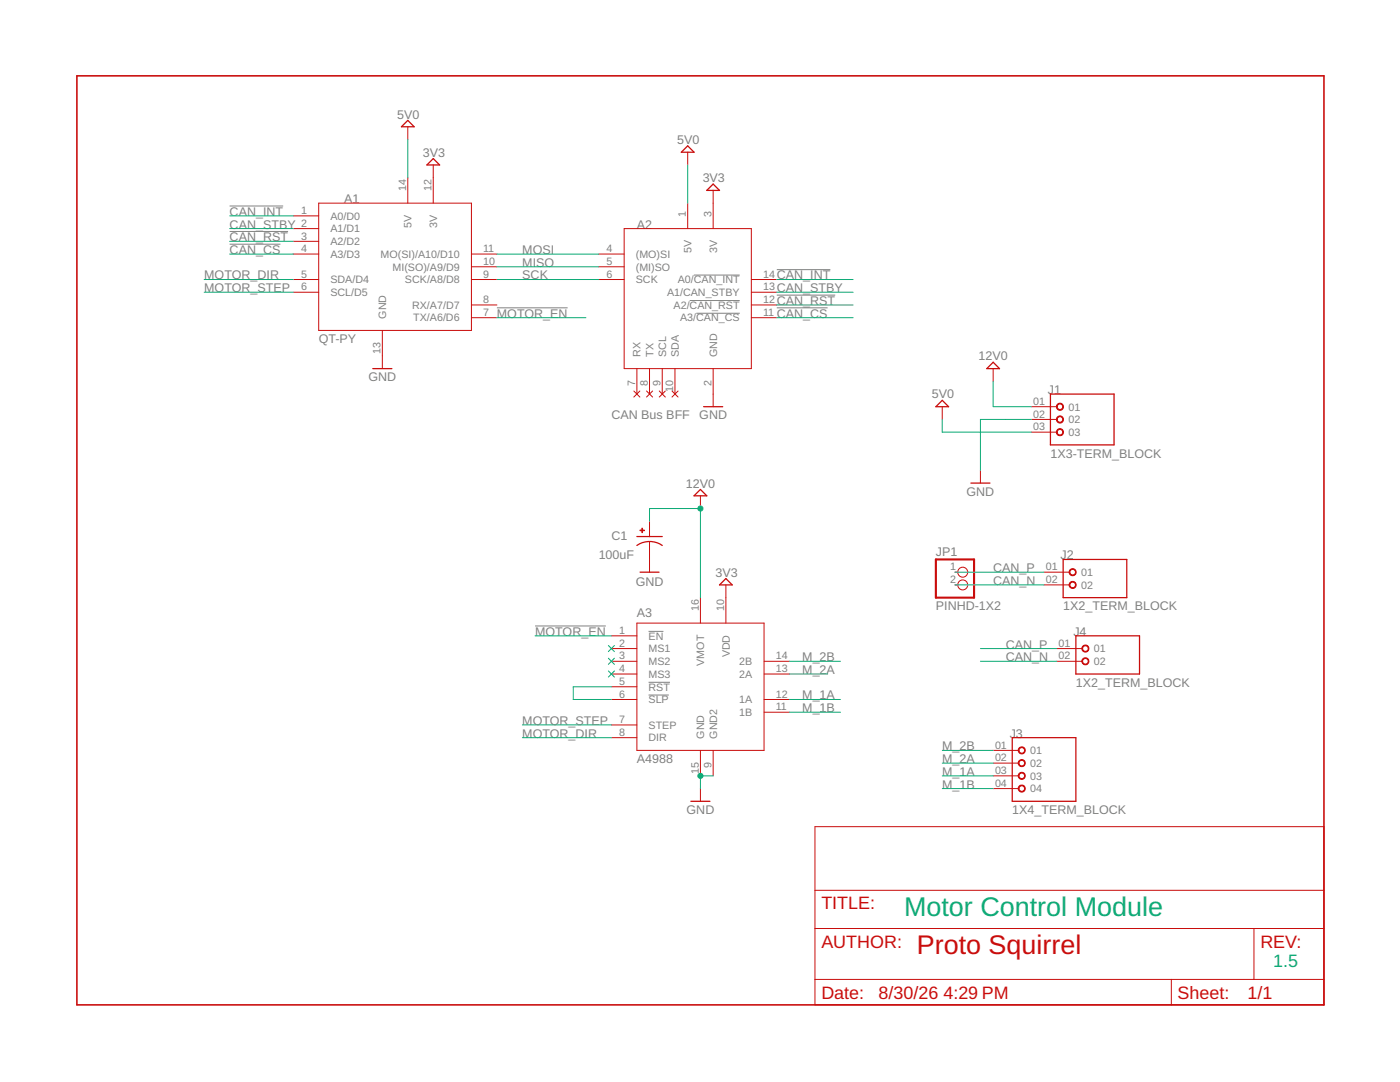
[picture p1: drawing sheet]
<svg xmlns="http://www.w3.org/2000/svg" width="279mm" height="216mm" viewBox="0 0 279 216" stroke-linecap="round" stroke-linejoin="round" font-family="sans-serif">
<g fill="none" stroke="#808080" stroke-width=".2">
<path d="M45.8 41.1h10.7M45.8 48.7h10.2M45.8 46.2h11.7M137.6 60h10M138.5 54.9h9.1M155 53.8h10.7M155 58.9h11.7M99.2 61.4h14.1M139 62.5h8.6M155 61.4h10.2M106.8 124.9h14.1M129.4 126h3"/>
<path d="M129.4 136.1h4.3M129.4 138.7h4.1"/>
</g>
<g fill="none" stroke="#c90d0c" stroke-width=".25">
<path d="M81.4 24l1.3 1.3h-2.6zM86.5 31.6l1.2 1.3h-2.5zM137.2 29.1l1.3 1.3h-2.5zM142.3 36.7l1.3 1.3h-2.5zM74.4 73.6h3.8M188 79.9l1.3 1.3h-2.5zM198.2 72.3l1.3 1.3h-2.6zM209.6 78.6h12.7v10.2h-12.7zM139.8 97.7l1.3 1.2h-2.6zM140.4 81.2h3.8M193.8 96.4h3.8M127.1 108.8a4.4 4.4 0 0 1 5.1 0"/>
<path d="M127.1 107.1h5.1M127.7 114.2h3.8M144.9 115.4l1.2 1.3h-2.5zM212.2 111.6h12.7v7.7h-12.7zM214.7 126.9h12.7v7.6h-12.7zM137.9 159.9h3.8M202 147.2h12.7v12.7h-12.7z"/>
</g>
<g fill="none" stroke="#c90d0c" stroke-width=".2">
<path d="M81.4 25.3v2.5M81.4 35.5v5M86.5 32.9v7.6M137.2 30.4v2.5M142.3 38v7.6M58.5 43.1h5.1M58.5 45.6h5.1M58.5 48.2h5.1M58.5 50.7h5.1M58.5 55.8h5.1M58.5 58.3h5.1M63.6 40.5h30.5v25.4h-30.5z"/>
<path d="M94.1 50.7h5.1M94.1 55.8h5.1M94.1 53.2h5.1M119.5 50.7h5.1M119.5 55.8h5.1M119.5 53.2h5.1M124.6 45.6h25.3v28h-25.3zM137.2 40.5v5.1M149.9 55.8h5.1M149.9 58.3h5.1M76.3 65.9v7.7M94.1 63.4h5.1"/>
<path d="M94.1 60.9h5.1M126.5 78l1.2 1.2M127.1 73.6v5M127.7 78l-1.2 1.2M129 78l1.2 1.2M129.6 73.6v5M130.2 78l-1.2 1.2M131.6 78l1.2 1.2M132.2 73.6v5M132.8 78l-1.2 1.2M134.1 78l1.2 1.2M134.7 73.6v5"/>
<path d="M135.3 78l-1.2 1.2M142.3 73.6v7.6M149.9 63.4h5.1M149.9 60.9h5.1M198.2 73.6v2.5M139.8 98.9v2.6M188 81.2v2.5M195.7 93.9v2.5M205.8 81.2h5.1M205.8 83.7h5.1M205.8 86.2h5.1M129.6 104v3.1"/>
<path d="M129.6 108.1v6.1M139.8 119.3v5M144.9 116.7v7.6M190.6 114.2h.5M190.6 116.7h.5M208.4 114.2h5M208.4 116.7h5M122 129.4h5.1M122 132h5.1M122 134.5h5.1M122 139.6h5.1M122 126.9h5.1"/>
<path d="M122 137h5.1M127.1 124.3h25.4v25.4h-25.4zM152.5 132h5.1M152.5 134.5h5.1M152.5 139.6h5.1M210.9 129.4h5.1M210.9 132h5.1M122 144.7h5.1M122 147.2h5.1M139.8 149.7v5.1M139.8 157.4v2.5M142.3 149.7v5.1"/>
<path d="M152.5 142.1h5.1M198.2 149.7h5.1M198.2 152.3h5.1M198.2 154.8h5.1M198.2 157.4h5.1M162.6 165h101.6v35.5h-101.6zM162.6 177.7h101.6M162.6 185.3h101.6M162.6 195.4h101.6M233.8 195.4v5.1M250.3 185.3v10.1"/>
<circle cx="192.1" cy="114.2" r=".99"/>
<circle cx="192.1" cy="116.7" r=".99"/>
</g>
<path d="M186.8 111.6h7.6v7.7h-7.6z" fill="none" stroke="#c90d0c" stroke-width=".42"/>
<g fill="#c90d0c" stroke="#c90d0c" stroke-width=".2">
<path d="M211 80.7a.71 .71 0 0 1 1.1 .1 .71 .71 0 0 1-.4 1.1 .71 .71 0 0 1-.9-.7h.2a.57 .57 0 0 1 .7-.6 .57 .57 0 0 1 .2 1 .57 .57 0 0 1-.9-.2v-.2h-.2z" fill-rule="evenodd"/>
<path d="M211 83.2a.71 .71 0 0 1 1.1 .1 .71 .71 0 0 1-.4 1.1 .71 .71 0 0 1-.9-.7h.2a.56 .56 0 0 1 .7-.6 .56 .56 0 0 1 .2 1 .56 .56 0 0 1-.9-.2v-.2h-.2z" fill-rule="evenodd"/>
<path d="M211 85.8a.71 .71 0 0 1 1.1 .1 .71 .71 0 0 1-.4 1 .71 .71 0 0 1-.9-.7h.2a.56 .56 0 0 1 .7-.5 .56 .56 0 0 1 .2 .9 .56 .56 0 0 1-.9-.2v-.2h-.2z" fill-rule="evenodd"/>
<path d="M203.4 149.3a.71 .71 0 0 1 1.1 0 .71 .71 0 0 1-.4 1.1 .71 .71 0 0 1-.9-.7h.1a.56 .56 0 0 1 .8-.5 .56 .56 0 0 1 .2 .9 .56 .56 0 0 1-.9-.2l-.1-.2h-.1z" fill-rule="evenodd"/>
<path d="M203.4 151.8a.71 .71 0 0 1 1.1 .1 .71 .71 0 0 1-.4 1 .71 .71 0 0 1-.9-.6h.1a.56 .56 0 0 1 .8-.6 .56 .56 0 0 1 .2 .9 .56 .56 0 0 1-.9-.1l-.1-.2h-.1z" fill-rule="evenodd"/>
<path d="M203.4 154.3a.71 .71 0 0 1 1.1 .1 .71 .71 0 0 1-.4 1.1 .71 .71 0 0 1-.9-.7h.1a.56 .56 0 0 1 .8-.5 .56 .56 0 0 1 .2 .9 .56 .56 0 0 1-.9-.2l-.1-.2h-.1z" fill-rule="evenodd"/>
<path d="M203.4 156.9a.71 .71 0 0 1 1.1 .1 .71 .71 0 0 1-.4 1 .71 .71 0 0 1-.9-.6h.1a.56 .56 0 0 1 .8-.6 .56 .56 0 0 1 .2 .9 .56 .56 0 0 1-.9-.2l-.1-.1h-.1z" fill-rule="evenodd"/>
<path d="M213.5 113.7a.71 .71 0 0 1 1.2 .1 .71 .71 0 0 1-.4 1.1 .71 .71 0 0 1-.9-.7h.1a.56 .56 0 0 1 .8-.6 .56 .56 0 0 1 .2 .9 .56 .56 0 0 1-.9-.1l-.1-.2h-.1z" fill-rule="evenodd"/>
<path d="M213.5 116.2a.71 .71 0 0 1 1.2 .1 .71 .71 0 0 1-.4 1.1 .71 .71 0 0 1-.9-.7h.1a.56 .56 0 0 1 .8-.5 .56 .56 0 0 1 .2 .9 .56 .56 0 0 1-.9-.2l-.1-.2h-.1z" fill-rule="evenodd"/>
<path d="M216.1 128.9a.71 .71 0 0 1 1.1 .1 .71 .71 0 0 1-.4 1.1 .71 .71 0 0 1-.9-.7h.1a.56 .56 0 0 1 .8-.5 .56 .56 0 0 1 .2 .9 .56 .56 0 0 1-.9-.2l-.1-.2h-.1z" fill-rule="evenodd"/>
<path d="M216.1 131.5a.71 .71 0 0 1 1.1 .1 .71 .71 0 0 1-.4 1 .71 .71 0 0 1-.9-.6h.1a.56 .56 0 0 1 .8-.6 .56 .56 0 0 1 .2 .9 .56 .56 0 0 1-.9-.2l-.1-.1h-.1z" fill-rule="evenodd"/>
</g>
<g fill="#c90d0c" stroke="#c90d0c" stroke-width=".2">
<path d="M128.1 105.4h.1v.9h-.1z"/>
<path d="M127.7 105.8h.9v.1h-.9z"/>
</g>
<path d="M15.3 15.1h248.9v185.4h-248.9z" fill="none" stroke="#c90d0c" stroke-width=".32"/>
<g fill="none" stroke="#0dab76" stroke-width=".2">
<path d="M81.4 27.8v7.7M137.2 32.9v7.6M40.7 55.8h17.8M40.7 58.3h17.8M45.8 50.7h12.7M45.8 43.1h12.7M45.8 45.6h12.7M45.8 48.2h12.7M99.2 50.7h20.3M99.2 53.2h20.3M99.2 55.8h20.3M155 55.8h15.3"/>
<path d="M155 58.3h15.3M99.2 63.4h17.7M155 63.4h15.3M155 60.9h15.3M198.2 76.1v5.1h7.6M188 83.7v2.5h17.8M205.8 83.7h-10.1v10.2M129.6 104v-2.5h10.2v17.8M190.6 114.2h17.8M190.6 116.7h17.8M106.8 126.9h15.2M121.4 128.8l1.2 1.2"/>
<path d="M121.4 131.3l1.2 1.3M121.4 133.9l1.2 1.2M122 137h-7.6v2.6h7.6M122.6 128.8l-1.2 1.2M122.6 131.3l-1.2 1.3M122.6 133.9l-1.2 1.2M157.6 139.6h10.1M157.6 132h10.1M157.6 134.5h7.6M195.7 129.4h15.2M195.7 132h15.2M104.2 144.7h17.8"/>
<path d="M104.2 147.2h17.8M142.3 154.8h-2.5v2.6M157.6 142.1h10.1M188 154.8h10.2M188 149.7h10.2M188 152.3h10.2M188 157.4h10.2"/>
</g>
<g fill="#0dab76" stroke="#0dab76" stroke-width=".2">
<circle cx="139.8" cy="154.8" r=".51"/>
<circle cx="139.8" cy="101.5" r=".51"/>
</g>
<text font-size="5.4" fill="#0dab76" x="180.4" y="182.7">Motor Control Module</text>
<text font-size="5.4" fill="#c90d0c" x="183" y="190.4">Proto Squirrel</text>
<g font-size="3.6" fill="#c90d0c">
<text x="163.9" y="181.5">TITLE:</text>
<text x="163.9" y="189.1">AUTHOR:</text>
<text x="251.5" y="189.1">REV:</text>
<text x="163.9" y="199.2">Date:</text>
<text x="175.3" y="199.2">8/30/26</text>
<text x="188.3" y="199.2">4:29 PM</text>
<text x="235" y="199.2">Sheet:</text>
<text x="249" y="199.2">1/1</text>
</g>
<text font-size="3.6" fill="#0dab76" x="254.1" y="192.9">1.5</text>
<g font-size="2.5" fill="#808080">
<text x="79.3" y="23.6">5V0</text>
<text x="135.2" y="28.7">5V0</text>
<text x="84.4" y="31.3">3V3</text>
<text x="68.7" y="40.5">A1</text>
<text x="140.2" y="36.3">3V3</text>
<text x="45.8" y="43.1">CAN_INT</text>
<text x="45.8" y="45.6">CAN_STBY</text>
<text x="127.1" y="45.6">A2</text>
<text x="45.8" y="50.7">CAN_CS</text>
<text x="45.8" y="48.2">CAN_RST</text>
<text x="104.2" y="50.7">MOSI</text>
<text x="104.2" y="53.2">MISO</text>
<text x="40.8" y="58.3">MOTOR_STEP</text>
<text x="40.8" y="55.8">MOTOR_DIR</text>
<text x="104.2" y="55.8">SCK</text>
<text x="155" y="55.8">CAN_INT</text>
<text x="155" y="58.3">CAN_STBY</text>
<text x="99.2" y="63.4">MOTOR_EN</text>
<text x="155" y="63.4">CAN_CS</text>
<text x="155" y="60.8">CAN_RST</text>
<text x="63.6" y="68.5">QT-PY</text>
<text x="195.3" y="71.9">12V0</text>
<text x="73.5" y="76.1">GND</text>
<text x="122" y="83.7">CAN Bus BFF</text>
<text x="139.6" y="83.7">GND</text>
<text x="185.9" y="79.5">5V0</text>
<text x="209.1" y="78.6">J1</text>
<text x="209.6" y="91.3">1X3-TERM_BLOCK</text>
<text x="136.9" y="97.3">12V0</text>
<text x="192.9" y="98.9">GND</text>
<text x="122" y="107.8">C1</text>
<text x="119.5" y="111.6">100uF</text>
<text x="186.8" y="111">JP1</text>
<text x="211.7" y="111.6">J</text>
<text x="212.9" y="111.6">2</text>
<text x="126.9" y="117">GND</text>
<text x="142.8" y="115.1">3V3</text>
<text x="198.2" y="114.2">CAN_P</text>
<text x="198.2" y="116.7">CAN_N</text>
<text x="127.1" y="123.1">A3</text>
<text x="186.8" y="121.8">PINHD-1X2</text>
<text x="212.2" y="121.8">1X2_TERM_BLOCK</text>
<text x="106.8" y="126.9">MOTOR_EN</text>
<text x="160.1" y="132">M_2B</text>
<text x="200.7" y="129.4">CAN_P</text>
<text x="200.7" y="132">CAN_N</text>
<text x="214.2" y="126.9">J4</text>
<text x="160.1" y="134.5">M_2A</text>
<text x="214.7" y="137">1X2_TERM_BLOCK</text>
<text x="160.1" y="139.6">M_1A</text>
<text x="160.1" y="142.1">M_1B</text>
<text x="104.2" y="144.6">MOTOR_STEP</text>
<text x="104.2" y="147.2">MOTOR_DIR</text>
<text x="188" y="149.7">M_2B</text>
<text x="201.5" y="147.2">J3</text>
<text x="127.1" y="152.3">A4988</text>
<text x="188" y="152.3">M_2A</text>
<text x="188" y="154.8">M_1A</text>
<text x="188" y="157.3">M_1B</text>
<text x="137" y="162.4">GND</text>
<text x="202" y="162.4">1X4_TERM_BLOCK</text>
</g>
<g font-size="2.1" fill="#808080">
<text x="81" y="38.2" transform="rotate(-90 81 38.2)">14</text>
<text x="86.1" y="38.2" transform="rotate(-90 86.1 38.2)">12</text>
<text x="60.1" y="42.7">1</text>
<text x="60.1" y="45.3">2</text>
<text x="60.1" y="47.8">3</text>
<text x="65.9" y="43.8">A0/D0</text>
<text x="65.9" y="46.4">A1/D1</text>
<text x="82.1" y="45.5" transform="rotate(-90 82.1 45.5)">5V</text>
<text x="87.2" y="45.5" transform="rotate(-90 87.2 45.5)">3V</text>
<text x="136.9" y="43.3" transform="rotate(-90 136.9 43.3)">1</text>
<text x="142" y="43.3" transform="rotate(-90 142 43.3)">3</text>
<text x="60.1" y="50.3">4</text>
<text x="65.9" y="48.9">A2/D2</text>
<text x="65.9" y="51.5">A3/D3</text>
<text x="76" y="51.5">MO(SI)/A10/D10</text>
<text x="78.3" y="54">MI(SO)/A9/D9</text>
<text x="96.4" y="52.9">10</text>
<text x="96.4" y="50.3">11</text>
<text x="121" y="52.9">5</text>
<text x="121" y="50.3">4</text>
<text x="126.9" y="54">(MI)SO</text>
<text x="126.9" y="51.5">(MO)SI</text>
<text x="138" y="50.6" transform="rotate(-90 138 50.6)">5V</text>
<text x="143.1" y="50.6" transform="rotate(-90 143.1 50.6)">3V</text>
<text x="60.1" y="55.4">5</text>
<text x="60.1" y="58">6</text>
<text x="65.9" y="56.5">SDA/D4</text>
<text x="65.9" y="59.1">SCL/D5</text>
<text x="80.8" y="56.5">SCK/A8/D8</text>
<text x="96.4" y="55.4">9</text>
<text x="121" y="55.4">6</text>
<text x="126.9" y="56.5">SCK</text>
<text x="133.1" y="59.1">A1/CAN_STBY</text>
<text x="135.3" y="56.5">A0/CAN_INT</text>
<text x="152.3" y="55.4">14</text>
<text x="152.3" y="58">13</text>
<text x="77.1" y="63.6" transform="rotate(-90 77.1 63.6)">GND</text>
<text x="82.2" y="61.6">RX/A7/D7</text>
<text x="82.5" y="64.1">TX/A6/D6</text>
<text x="96.4" y="63">7</text>
<text x="96.4" y="60.5">8</text>
<text x="134.4" y="61.6">A2/CAN_RST</text>
<text x="135.7" y="64.1">A3/CAN_CS</text>
<text x="152.3" y="60.5">12</text>
<text x="152.3" y="63">11</text>
<text x="75.9" y="70.6" transform="rotate(-90 75.9 70.6)">13</text>
<text x="127.9" y="71.2" transform="rotate(-90 127.9 71.2)">RX</text>
<text x="130.4" y="71.2" transform="rotate(-90 130.4 71.2)">TX</text>
<text x="132.9" y="71.2" transform="rotate(-90 132.9 71.2)">SCL</text>
<text x="135.5" y="71.2" transform="rotate(-90 135.5 71.2)">SDA</text>
<text x="143.1" y="71.2" transform="rotate(-90 143.1 71.2)">GND</text>
<text x="126.7" y="77.1" transform="rotate(-90 126.7 77.1)">7</text>
<text x="129.3" y="77.1" transform="rotate(-90 129.3 77.1)">8</text>
<text x="131.8" y="77.1" transform="rotate(-90 131.8 77.1)">9</text>
<text x="142" y="77.1" transform="rotate(-90 142 77.1)">2</text>
<text x="134.4" y="78.3" transform="rotate(-90 134.4 78.3)">10</text>
<text x="206.2" y="80.8">01</text>
<text x="206.2" y="83.3">02</text>
<text x="213.2" y="81.9">01</text>
<text x="206.2" y="85.9">03</text>
<text x="213.2" y="84.5">02</text>
<text x="213.2" y="87">03</text>
<text x="189.6" y="113.8">1</text>
<text x="208.7" y="113.8">01</text>
<text x="189.6" y="116.4">2</text>
<text x="208.7" y="116.4">02</text>
<text x="215.8" y="114.9">01</text>
<text x="215.8" y="117.5">02</text>
<text x="139.4" y="122" transform="rotate(-90 139.4 122)">16</text>
<text x="144.5" y="122" transform="rotate(-90 144.5 122)">10</text>
<text x="123.6" y="129.1">2</text>
<text x="123.6" y="131.6">3</text>
<text x="123.6" y="126.5">1</text>
<text x="129.4" y="130.2">MS1</text>
<text x="129.4" y="127.6">EN</text>
<text x="145.6" y="131.2" transform="rotate(-90 145.6 131.2)">VDD</text>
<text x="154.8" y="131.6">14</text>
<text x="211.3" y="129.1">01</text>
<text x="211.3" y="131.6">02</text>
<text x="218.3" y="130.2">01</text>
<text x="123.6" y="134.1">4</text>
<text x="123.6" y="136.7">5</text>
<text x="129.4" y="132.7">MS2</text>
<text x="129.4" y="135.3">MS3</text>
<text x="129.4" y="137.8">RST</text>
<text x="140.6" y="132.8" transform="rotate(-90 140.6 132.8)">VMOT</text>
<text x="147.5" y="132.7">2B</text>
<text x="147.5" y="135.3">2A</text>
<text x="154.8" y="134.1">13</text>
<text x="218.3" y="132.7">02</text>
<text x="123.6" y="139.2">6</text>
<text x="129.4" y="140.3">SLP</text>
<text x="147.5" y="140.3">1A</text>
<text x="147.5" y="142.9">1B</text>
<text x="154.8" y="139.2">12</text>
<text x="154.8" y="141.8">11</text>
<text x="123.6" y="144.3">7</text>
<text x="123.6" y="146.8">8</text>
<text x="129.4" y="145.4">STEP</text>
<text x="129.4" y="147.9">DIR</text>
<text x="140.6" y="147.4" transform="rotate(-90 140.6 147.4)">GND</text>
<text x="143.1" y="147.4" transform="rotate(-90 143.1 147.4)">GND2</text>
<text x="198.6" y="149.4">01</text>
<text x="139.4" y="154.4" transform="rotate(-90 139.4 154.4)">15</text>
<text x="142" y="153.2" transform="rotate(-90 142 153.2)">9</text>
<text x="198.6" y="151.9">02</text>
<text x="198.6" y="154.4">03</text>
<text x="205.6" y="150.5">01</text>
<text x="205.6" y="153">02</text>
<text x="205.6" y="155.6">03</text>
<text x="198.6" y="157">04</text>
<text x="205.6" y="158.1">04</text>
</g>
</svg>
